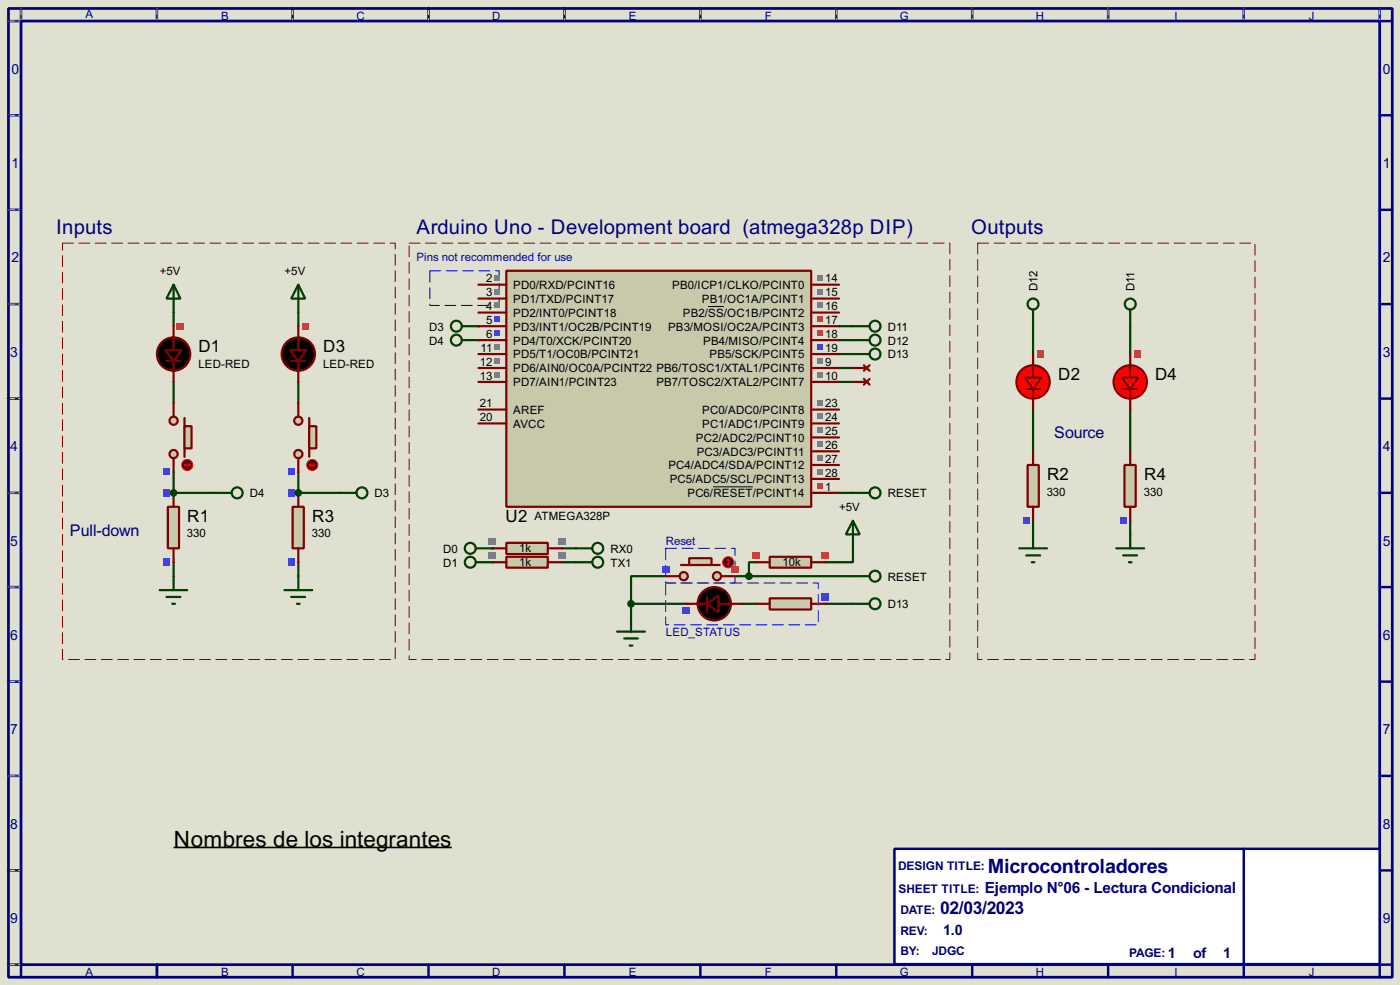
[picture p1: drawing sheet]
<svg xmlns="http://www.w3.org/2000/svg" width="256mm" height="180mm" viewBox="0 0 256 180" stroke-linecap="round" stroke-linejoin="round" font-family="sans-serif">
<path d="M0 0h256.5v180.3h-256.5z" fill="#e0e0d0"/>
<path d="M1.6 1.6h253.5v177.3h-253.5zM3.9 3.9h248.9v172.7h-248.9z" fill="none" stroke="#000080" stroke-width=".5"/>
<g fill="none" stroke="#000080" stroke-width=".45">
<path d="M3.9 1.6v2.3h-2.3M28.8 1.6v2.3M53.6 1.6v2.3M78.5 1.6v2.3M103.4 1.6v2.3M128.3 1.6v2.3M153.2 1.6v2.3M178.1 1.6v2.3M203 1.6v2.3M227.9 1.6v2.3M252.8 1.6v2.3h2.3M1.6 21.1h2.3"/>
<path d="M1.6 38.4h2.3M252.8 21.1h2.3M252.8 38.4h2.3M1.6 55.7h2.3M252.8 55.7h2.3M1.6 73h2.3M252.8 73h2.3M1.6 90.2h2.3M252.8 90.2h2.3M1.6 107.5h2.3M252.8 107.5h2.3M1.6 124.8h2.3"/>
<path d="M252.8 124.8h2.3M1.6 142h2.3M1.6 159.3h2.3M252.8 142h2.3M252.8 159.3h2.3M1.6 176.6h2.3v2.3M28.8 176.6v2.3M53.6 176.6v2.3M78.5 176.6v2.3M103.4 176.6v2.3M128.3 176.6v2.3M153.2 176.6v2.3"/>
<path d="M178.1 176.6v2.3M203 176.6v2.3M227.9 176.6v2.3M255.1 176.6h-2.3v2.3"/>
</g>
<g fill="none" stroke="#e0e0d0" stroke-width=".18">
<path d="M1.3 3.9h2.3M3.9 1.3v2.3M28.8 1.3v2.3M53.6 1.3v2.3M78.5 1.3v2.3M103.4 1.3v2.3M128.3 1.3v2.3M153.2 1.3v2.3M178.1 1.3v2.3M203 1.3v2.3M227.9 1.3v2.3M252.8 1.3v2.3"/>
<path d="M1.3 21.1h2.3M1.3 38.4h2.3M1.3 55.7h2.3M1.3 73h2.3M1.3 90.2h2.3M1.3 107.5h2.3M1.3 124.8h2.3M1.3 142h2.3M1.3 159.3h2.3M1.3 176.6h2.3"/>
</g>
<g fill="none" stroke="#000" stroke-width=".18" stroke-dasharray=".5 1">
<path d="M1.3 3.9h2.3M3.9 1.3v2.3M28.8 1.3v2.3M53.6 1.3v2.3M78.5 1.3v2.3M103.4 1.3v2.3M128.3 1.3v2.3M153.2 1.3v2.3M178.1 1.3v2.3M203 1.3v2.3M227.9 1.3v2.3M252.8 1.3v2.3"/>
<path d="M1.3 21.1h2.3M1.3 38.4h2.3M1.3 55.7h2.3M1.3 73h2.3M1.3 90.2h2.3M1.3 107.5h2.3M1.3 124.8h2.3M1.3 142h2.3M1.3 159.3h2.3M1.3 176.6h2.3"/>
</g>
<path d="M163.9 155.4h88.9v21.1h-88.9z" fill="#fff" stroke="#000080" stroke-width=".45"/>
<path d="M227.9 155.4v21.1" fill="none" stroke="#000080" stroke-width=".45"/>
<path d="M102.9 102.9h2.6M115.6 110.5h10.2M115.6 110.5v2.6M122 105.5h-6.4v5M134.7 105.5h21.6M135.9 110.5h2.6M138.5 102.9h-1.3v2.6M151.2 110.5h5.1M156.3 100.4v2.5h-5.1" fill="none" stroke="#004000" stroke-width=".4"/>
<circle cx="90.2" cy="102.9" r=".2" fill="#004000"/>
<path d="M102.9 100.4h2.6" fill="none" stroke="#004000" stroke-width=".4"/>
<circle cx="90.2" cy="100.4" r=".2" fill="#004000"/>
<path d="M31.8 57.2v2.5M31.8 69.9v3.8M31.8 86.4v3.8M31.8 102.9v2.6" fill="none" stroke="#004000" stroke-width=".4"/>
<circle cx="31.8" cy="90.2" r=".2" fill="#004000"/>
<path d="M153.7 59.7h2.6M189.3 59.7v5.1M189.3 75v7.6M31.8 90.2h7.6M189.3 95.3v2.5" fill="none" stroke="#004000" stroke-width=".4"/>
<g fill="#004000">
<circle cx="87.7" cy="62.3" r=".2"/>
<circle cx="87.7" cy="59.7" r=".2"/>
</g>
<path d="M54.7 57.2v2.5M54.7 69.9v3.8M153.7 62.3h2.6M153.7 64.8h2.6M153.7 69.9h2.6M153.7 67.4h2.6M54.7 86.4v3.8M153.7 90.2h2.6M54.7 102.9v2.6" fill="none" stroke="#004000" stroke-width=".4"/>
<circle cx="54.7" cy="90.2" r=".2" fill="#004000"/>
<g fill="none" stroke="#004000" stroke-width=".4">
<path d="M207.1 59.7v5.1M156.3 64.8h3M207.1 75v7.6M54.7 90.2h7.6M207.1 95.3v2.5"/>
<circle cx="160.3" cy="64.8" r="1"/>
</g>
<path d="M156.3 67.4h2.5M156.3 69.9h2.5M158.3 66.9l1 1M158.3 69.4l1 1M159.3 66.9l-1 1M159.3 69.4l-1 1" fill="none" stroke="#800000" stroke-width=".4"/>
<path d="M31.8 155.1h51" fill="none" stroke="#000" stroke-width=".3"/>
<path d="M75 44.5h99v76.2h-99z" fill="none" stroke="#e0e0d0" stroke-width=".18"/>
<path d="M75 44.5h99v76.2h-99z" fill="none" stroke="#800000" stroke-width=".18" stroke-dasharray="2 1"/>
<path d="M141 109.5h7.6v2.1h-7.6z" fill="#c8c8aa" stroke="#800000" stroke-width=".4"/>
<path d="M138.5 110.5h2.5M148.6 110.5h2.6" fill="none" stroke="#800000" stroke-width=".4"/>
<path d="M150.5 108.6h1.3v1.3h-1.3z" fill="#4040ff"/>
<g fill="#000" stroke="#800000" stroke-width=".4">
<path d="M129.6 110.5l2-1.5v3.1z"/>
<circle cx="130.8" cy="110.5" r="3.1"/>
</g>
<path d="M125.8 110.5h3.8M129.6 109.3v2.5M131.6 110.5h4.3" fill="none" stroke="#800000" stroke-width=".4"/>
<path d="M125.1 111.2h1.3v1.2h-1.3z" fill="#4040ff"/>
<g fill="none" stroke="#004000" stroke-width=".4">
<path d="M156.3 90.2h3M113.1 115.6h5.1M114.4 116.9h2.5M115.4 118.2h.5M115.6 113.1v2.5M156.3 110.5h3"/>
<circle cx="160.3" cy="90.2" r="1"/>
<circle cx="160.3" cy="110.5" r="1"/>
</g>
<path d="M122 106.7h27.9v7.7h-27.9z" fill="none" stroke="#e0e0d0" stroke-width=".18"/>
<path d="M122 106.7h27.9v7.7h-27.9z" fill="none" stroke="#0000c0" stroke-width=".18" stroke-dasharray="2 1"/>
<path d="M141 101.9h7.6v2h-7.6z" fill="#c8c8aa" stroke="#800000" stroke-width=".4"/>
<path d="M138.5 102.9h2.5M148.6 102.9h2.6" fill="none" stroke="#800000" stroke-width=".4"/>
<g fill="#ff4040">
<path d="M137.8 101h1.3v1.3h-1.3z"/>
<path d="M150.5 101h1.3v1.3h-1.3z"/>
</g>
<path d="M156.3 95.3l1.2 2.5h-2.5zM156.3 95.3v5.1" fill="none" stroke="#004000" stroke-width=".4"/>
<path d="M122 100.4h12.7v6.3h-12.7z" fill="none" stroke="#e0e0d0" stroke-width=".18"/>
<path d="M122 100.4h12.7v6.3h-12.7z" fill="none" stroke="#0000c0" stroke-width=".18" stroke-dasharray="2 1"/>
<g fill="#c8c8aa" stroke="#800000" stroke-width=".4">
<circle cx="131.3" cy="105.5" r=".75"/>
<circle cx="125.2" cy="105.5" r=".75"/>
</g>
<path d="M124.8 103.4h7.1" fill="none" stroke="#800000" stroke-width=".4"/>
<path d="M126.3 102.2h4.1v1.2h-4.1z" fill="#c8c8aa" stroke="#800000" stroke-width=".4"/>
<path d="M122 105.5h2.5M132.1 105.5h2.6" fill="none" stroke="#800000" stroke-width=".4"/>
<circle cx="133.4" cy="102.9" r="1" fill="#400000" stroke="#f00" stroke-width=".2"/>
<path d="M133.2 103.2l.2 .2M133.4 102.4v1M133.4 102.4l-.2 .3M133.4 102.4l.3 .3M133.7 103.2l-.3 .2" fill="none" stroke="#f00" stroke-width=".2"/>
<path d="M121.3 103.6h1.3v1.2h-1.3z" fill="#4040ff"/>
<path d="M134 103.6h1.3v1.2h-1.3z" fill="#ff4040"/>
<g fill="none" stroke="#004000" stroke-width=".4">
<path d="M156.3 105.5h3"/>
<circle cx="160.3" cy="105.5" r="1"/>
</g>
<g fill="#004000" stroke="#004000" stroke-width=".4">
<circle cx="137.2" cy="105.5" r=".5"/>
<circle cx="115.6" cy="110.5" r=".5"/>
</g>
<path d="M92.8 101.9h7.6v2h-7.6z" fill="#c8c8aa" stroke="#800000" stroke-width=".4"/>
<path d="M90.2 102.9h2.6M100.4 102.9h2.5" fill="none" stroke="#800000" stroke-width=".4"/>
<g fill="#808080">
<path d="M89.6 101h1.3v1.3h-1.3z"/>
<path d="M102.3 101h1.3v1.3h-1.3z"/>
</g>
<g fill="none" stroke="#004000" stroke-width=".4">
<path d="M87.2 102.9h3M105.5 100.4h3M105.5 102.9h3"/>
<circle cx="86.1" cy="102.9" r="1"/>
<circle cx="109.5" cy="100.4" r="1"/>
<circle cx="109.5" cy="102.9" r="1"/>
</g>
<path d="M92.8 99.4h7.6v2h-7.6z" fill="#c8c8aa" stroke="#800000" stroke-width=".4"/>
<path d="M90.2 100.4h2.6M100.4 100.4h2.5" fill="none" stroke="#800000" stroke-width=".4"/>
<g fill="#808080">
<path d="M89.6 98.5h1.3v1.2h-1.3z"/>
<path d="M102.3 98.5h1.3v1.2h-1.3z"/>
</g>
<g fill="none" stroke="#004000" stroke-width=".4">
<path d="M84.6 62.3h3.1M156.3 62.3h3M87.2 100.4h3"/>
<circle cx="83.6" cy="62.3" r="1"/>
<circle cx="160.3" cy="62.3" r="1"/>
<circle cx="86.1" cy="100.4" r="1"/>
</g>
<path d="M78.8 49.6h12.7v6.3h-12.7z" fill="none" stroke="#e0e0d0" stroke-width=".18"/>
<path d="M78.8 49.6h12.7v6.3h-12.7z" fill="none" stroke="#0000c0" stroke-width=".18" stroke-dasharray="2 1"/>
<g fill="#c8c8aa" stroke="#800000" stroke-width=".4">
<circle cx="31.8" cy="83.1" r=".75"/>
<circle cx="31.8" cy="77" r=".75"/>
</g>
<path d="M33.8 76.5v7.1" fill="none" stroke="#800000" stroke-width=".4"/>
<path d="M33.8 78h1.3v4.1h-1.3z" fill="#c8c8aa" stroke="#800000" stroke-width=".4"/>
<path d="M31.8 73.7v2.6M31.8 83.9v2.5" fill="none" stroke="#800000" stroke-width=".4"/>
<circle cx="34.3" cy="85.1" r="1" fill="#400000" stroke="#f00" stroke-width=".2"/>
<path d="M33.8 85.1h1.1M33.8 85.1l.3 .3M34.1 84.9l-.3 .2M34.6 84.9l.3 .2M34.9 85.1l-.3 .3" fill="none" stroke="#f00" stroke-width=".2"/>
<path d="M29.9 85.8h1.3v1.2h-1.3z" fill="#4040ff"/>
<g fill="#000" stroke="#800000" stroke-width=".4">
<path d="M30.3 64.1h3l-1.5 2z"/>
<circle cx="31.8" cy="64.8" r="3.1"/>
</g>
<path d="M31.8 59.7v4.4M30.5 66.1h2.6M31.8 66.1v3.8" fill="none" stroke="#800000" stroke-width=".4"/>
<path d="M32.4 59.1h1.3v1.3h-1.3z" fill="#ff4040"/>
<path d="M30.8 92.8h2v7.6h-2z" fill="#c8c8aa" stroke="#800000" stroke-width=".4"/>
<path d="M31.8 90.2v2.6M31.8 100.4v2.5" fill="none" stroke="#800000" stroke-width=".4"/>
<g fill="#4040ff">
<path d="M29.9 102.3h1.3v1.3h-1.3z"/>
<path d="M29.9 89.6h1.3v1.3h-1.3z"/>
</g>
<g fill="none" stroke="#004000" stroke-width=".4">
<path d="M31.8 52.1l1.3 2.6h-2.6zM31.8 52.1v5.1M39.4 90.2h3.1M29.3 108h5M30.5 109.3h2.6M31.6 110.5h.5M31.8 105.5v2.5"/>
<circle cx="43.4" cy="90.2" r="1"/>
</g>
<circle cx="31.8" cy="90.2" r=".5" fill="#004000" stroke="#004000" stroke-width=".4"/>
<path d="M11.5 44.5h60.9v76.2h-60.9z" fill="none" stroke="#e0e0d0" stroke-width=".18"/>
<path d="M11.5 44.5h60.9v76.2h-60.9z" fill="none" stroke="#800000" stroke-width=".18" stroke-dasharray="2 1"/>
<circle cx="189.2" cy="69.9" r="3.1" fill="#f00" stroke="#800000" stroke-width=".4"/>
<path d="M188 71.2h2.6M189.3 66.9v2.2M189.3 71.2v1.8" fill="none" stroke="#800000" stroke-width=".4"/>
<path d="M187.8 69.1h3l-1.5 2.1z" fill="#ff2b2b" stroke="#800000" stroke-width=".4"/>
<path d="M189.3 64.8v2.6M189.3 72.4v2.6" fill="none" stroke="#800000" stroke-width=".4"/>
<path d="M189.9 64.2h1.3v1.3h-1.3z" fill="#ff4040"/>
<path d="M188.3 85.1h2v7.7h-2z" fill="#c8c8aa" stroke="#800000" stroke-width=".4"/>
<path d="M189.3 82.6v2.5M189.3 92.8v2.5" fill="none" stroke="#800000" stroke-width=".4"/>
<path d="M187.4 94.7h1.2v1.2h-1.2z" fill="#4040ff"/>
<g fill="none" stroke="#004000" stroke-width=".4">
<path d="M84.6 59.7h3.1M156.3 59.7h3M189.3 56.7v3M189.3 97.8v2.6M186.7 100.4h5.1M188 101.7h2.6M189 102.9h.5"/>
<circle cx="83.6" cy="59.7" r="1"/>
<circle cx="160.3" cy="59.7" r="1"/>
<circle cx="189.2" cy="55.7" r="1"/>
</g>
<path d="M179.1 44.5h50.8v76.2h-50.8z" fill="none" stroke="#e0e0d0" stroke-width=".18"/>
<path d="M179.1 44.5h50.8v76.2h-50.8z" fill="none" stroke="#800000" stroke-width=".18" stroke-dasharray="2 1"/>
<path d="M92.8 49.6h55.8v43.2h-55.8z" fill="#c8c8aa" stroke="#800000" stroke-width=".4"/>
<g fill="none" stroke="#800000" stroke-width=".4">
<path d="M87.7 52.1h5.1M87.7 54.7h5.1M87.7 59.7h5.1M87.7 57.2h5.1M148.6 52.1h5.1M148.6 54.7h5.1M148.6 59.7h5.1M148.6 57.2h5.1M87.7 67.4h5.1M87.7 64.8h5.1M87.7 62.3h5.1M87.7 69.9h5.1"/>
<path d="M87.7 77.5h5.1M87.7 75h5.1M148.6 67.4h5.1M148.6 64.8h5.1M148.6 62.3h5.1M148.6 69.9h5.1M148.6 77.5h5.1M148.6 75h5.1M148.6 90.2h5.1M148.6 87.7h5.1M148.6 85.1h5.1M148.6 82.6h5.1"/>
<path d="M148.6 80.1h5.1"/>
</g>
<path d="M129.7 56.1h2.9M130.7 89.1h7.2" fill="none" stroke="#000" stroke-width=".18"/>
<g fill="#808080">
<path d="M149.8 50.3h1v1.1h-1z"/>
<path d="M149.8 52.9h1v1h-1z"/>
</g>
<path d="M149.8 58h1v1h-1z" fill="#ff4040"/>
<g fill="#808080">
<path d="M149.8 55.4h1v1h-1z"/>
<path d="M90.6 65.6h1v1h-1z"/>
<path d="M90.6 63h1v1.1h-1z"/>
</g>
<g fill="#4040ff">
<path d="M90.6 60.5h1v1h-1z"/>
<path d="M90.6 58h1v1h-1z"/>
</g>
<g fill="#808080">
<path d="M90.6 55.4h1v1h-1z"/>
<path d="M90.6 52.9h1v1h-1z"/>
<path d="M90.6 50.3h1v1.1h-1z"/>
</g>
<path d="M149.8 60.5h1v1h-1z" fill="#ff4040"/>
<path d="M149.8 63h1v1.1h-1z" fill="#4040ff"/>
<g fill="#808080">
<path d="M149.8 68.1h1v1h-1z"/>
<path d="M149.8 65.6h1v1h-1z"/>
</g>
<path d="M149.8 88.4h1v1.1h-1z" fill="#ff4040"/>
<g fill="#808080">
<path d="M149.8 85.9h1v1h-1z"/>
<path d="M149.8 83.4h1v1h-1z"/>
<path d="M149.8 80.8h1v1h-1z"/>
<path d="M149.8 78.3h1v1h-1z"/>
<path d="M149.8 75.7h1v1.1h-1z"/>
<path d="M149.8 73.2h1v1h-1z"/>
<path d="M90.6 68.1h1v1h-1z"/>
</g>
<g fill="#c8c8aa" stroke="#800000" stroke-width=".4">
<circle cx="54.6" cy="83.1" r=".75"/>
<circle cx="54.6" cy="77" r=".75"/>
</g>
<path d="M56.7 76.5v7.1" fill="none" stroke="#800000" stroke-width=".4"/>
<path d="M56.7 78h1.3v4.1h-1.3z" fill="#c8c8aa" stroke="#800000" stroke-width=".4"/>
<path d="M54.7 73.7v2.6M54.7 83.9v2.5" fill="none" stroke="#800000" stroke-width=".4"/>
<circle cx="57.2" cy="85.1" r="1" fill="#400000" stroke="#f00" stroke-width=".2"/>
<path d="M56.7 85.1h1M56.7 85.1l.3 .3M57 84.9l-.3 .2M57.5 84.9l.2 .2M57.7 85.1l-.2 .3" fill="none" stroke="#f00" stroke-width=".2"/>
<path d="M52.8 85.8h1.2v1.2h-1.2z" fill="#4040ff"/>
<g fill="#000" stroke="#800000" stroke-width=".4">
<path d="M53.1 64.1h3.1l-1.5 2z"/>
<circle cx="54.6" cy="64.8" r="3.1"/>
</g>
<path d="M54.7 59.7v4.4M53.4 66.1h2.5M54.7 66.1v3.8" fill="none" stroke="#800000" stroke-width=".4"/>
<path d="M55.3 59.1h1.3v1.3h-1.3z" fill="#ff4040"/>
<path d="M53.6 92.8h2.1v7.6h-2.1z" fill="#c8c8aa" stroke="#800000" stroke-width=".4"/>
<path d="M54.7 90.2v2.6M54.7 100.4v2.5" fill="none" stroke="#800000" stroke-width=".4"/>
<g fill="#4040ff">
<path d="M52.8 102.3h1.2v1.3h-1.2z"/>
<path d="M52.8 89.6h1.2v1.3h-1.2z"/>
</g>
<g fill="none" stroke="#004000" stroke-width=".4">
<path d="M54.7 52.1l1.2 2.6h-2.5zM54.7 52.1v5.1M62.3 90.2h3M52.1 108h5.1M53.4 109.3h2.5M54.4 110.5h.5M54.7 105.5v2.5"/>
<circle cx="66.3" cy="90.2" r="1"/>
</g>
<circle cx="54.6" cy="90.2" r=".5" fill="#004000" stroke="#004000" stroke-width=".4"/>
<circle cx="207" cy="69.9" r="3.1" fill="#f00" stroke="#800000" stroke-width=".4"/>
<path d="M205.8 71.2h2.5M207.1 66.9v2.2M207.1 71.2v1.8" fill="none" stroke="#800000" stroke-width=".4"/>
<path d="M205.5 69.1h3.1l-1.5 2.1z" fill="#ff2b2b" stroke="#800000" stroke-width=".4"/>
<path d="M207.1 64.8v2.6M207.1 72.4v2.6" fill="none" stroke="#800000" stroke-width=".4"/>
<path d="M207.7 64.2h1.3v1.3h-1.3z" fill="#ff4040"/>
<path d="M206 85.1h2.1v7.7h-2.1z" fill="#c8c8aa" stroke="#800000" stroke-width=".4"/>
<path d="M207.1 82.6v2.5M207.1 92.8v2.5" fill="none" stroke="#800000" stroke-width=".4"/>
<path d="M205.2 94.7h1.2v1.2h-1.2z" fill="#4040ff"/>
<g fill="none" stroke="#004000" stroke-width=".4">
<path d="M207.1 56.7v3M207.1 97.8v2.6M204.5 100.4h5.1M205.8 101.7h2.5M206.8 102.9h.5"/>
<circle cx="207" cy="55.7" r="1"/>
</g>
<text font-size="4.6" x="31.9" y="155">Nombres de los integrantes</text>
<g font-size="4.2" fill="#000080">
<text x="10.3" y="42.9">Inputs</text>
<text x="76.3" y="42.9">Arduino Uno - Development board (atmega328p DIP)</text>
<text x="177.9" y="42.9">Outputs</text>
</g>
<text font-size="4.1" fill="#000080" x="181" y="159.7">Microcontroladores</text>
<text font-size="3.6" fill="#000080" x="172.3" y="167.4">02/03/2023</text>
<g font-size="3.5">
<text x="36.4" y="64.5">D1</text>
<text x="59.2" y="64.5">D3</text>
<text x="193.9" y="69.5">D2</text>
<text x="211.6" y="69.5">D4</text>
<text x="191.8" y="87.8">R2</text>
<text x="209.6" y="87.8">R4</text>
<text x="34.3" y="95.5">R1</text>
<text x="57.2" y="95.5">R3</text>
<text x="92.6" y="95.5">U2</text>
</g>
<g font-size="3.3" fill="#000080">
<text x="193.1" y="80.3">Source</text>
<text x="12.8" y="98.1">Pull-down</text>
</g>
<text font-size="3.2" fill="#000080" x="180.4" y="163.5">Ejemplo N°06 - Lectura Condicional</text>
<g font-size="3" fill="#000080">
<text x="172.8" y="171.1">1.0</text>
<text x="214" y="175.4">1</text>
<text x="218.6" y="175.4">of</text>
<text x="224.1" y="175.4">1</text>
</g>
<g font-size="2.9" fill="#000080">
<text x="2.1" y="13.5">0</text>
<text x="253.4" y="13.5">0</text>
<text x="2.1" y="30.7">1</text>
<text x="253.4" y="30.7">1</text>
<text x="2.1" y="48">2</text>
<text x="253.4" y="48">2</text>
<text x="1.9" y="65.3">3</text>
<text x="253.4" y="65.3">3</text>
<text x="1.9" y="82.5">4</text>
<text x="253.4" y="82.5">4</text>
<text x="1.9" y="99.9">5</text>
<text x="253.4" y="99.9">5</text>
<text x="1.9" y="117.1">6</text>
<text x="253.4" y="117.1">6</text>
<text x="1.9" y="134.4">7</text>
<text x="253.4" y="134.4">7</text>
<text x="1.9" y="151.7">8</text>
<text x="253.4" y="151.7">8</text>
<text x="1.9" y="168.9">9</text>
<text x="253.4" y="168.9">9</text>
</g>
<g font-size="2.5" fill="#000080">
<text x="164.5" y="159.2">DESIGN TITLE:</text>
<text x="164.6" y="163.5">SHEET TITLE:</text>
<text x="164.9" y="167.4">DATE:</text>
<text x="164.9" y="171.2">REV:</text>
<text x="164.9" y="174.7">BY:</text>
<text x="170.7" y="174.7">JDGC</text>
<text x="206.8" y="175.2">PAGE:</text>
</g>
<g font-size="2.4" fill="#000080">
<text x="15.6" y="3.4">A</text>
<text x="40.5" y="3.6">B</text>
<text x="65.3" y="3.6">C</text>
<text x="90.2" y="3.6">D</text>
<text x="115.2" y="3.6">E</text>
<text x="140.1" y="3.6">F</text>
<text x="164.8" y="3.6">G</text>
<text x="189.8" y="3.6">H</text>
<text x="215.1" y="3.6">I</text>
<text x="239.8" y="3.6">J</text>
<text x="15.6" y="178.7">A</text>
<text x="40.5" y="178.7">B</text>
<text x="65.3" y="178.7">C</text>
<text x="90.2" y="178.7">D</text>
<text x="115.2" y="178.7">E</text>
<text x="140.1" y="178.7">F</text>
<text x="164.8" y="178.7">G</text>
<text x="189.8" y="178.7">H</text>
<text x="215.1" y="178.7">I</text>
<text x="239.8" y="178.7">J</text>
</g>
<g font-size="2.4" fill="#0000c0">
<text x="76.3" y="47.8">Pins not recommended for use</text>
<text x="122" y="99.8">Reset</text>
<text x="122" y="116.4">LED_STATUS</text>
</g>
<g font-size="2.4">
<text x="29.3" y="50.4">+5V</text>
<text x="52.1" y="50.4">+5V</text>
<text x="89.1" y="51.7">2</text>
<text x="94" y="52.9">PD0/RXD/PCINT16</text>
<text x="123.1" y="52.9">PB0/ICP1/CLKO/PCINT0</text>
<text x="151.2" y="51.7">14</text>
<text x="190.1" y="53.3" transform="rotate(-90 190.1 53.3)">D12</text>
<text x="207.9" y="53.3" transform="rotate(-90 207.9 53.3)">D11</text>
<text x="89.1" y="59.3">5</text>
<text x="89.1" y="56.8">4</text>
<text x="89.1" y="54.3">3</text>
<text x="94" y="58">PD2/INT0/PCINT18</text>
<text x="94" y="55.4">PD1/TXD/PCINT17</text>
<text x="125.1" y="58">PB2/SS/OC1B/PCINT2</text>
<text x="128.6" y="55.4">PB1/OC1A/PCINT1</text>
<text x="151.2" y="54.3">15</text>
<text x="151.2" y="59.3">17</text>
<text x="151.2" y="56.8">16</text>
<text x="78.6" y="63.1">D4</text>
<text x="78.6" y="60.5">D3</text>
<text x="88.1" y="64.4">11</text>
<text x="89.1" y="61.9">6</text>
<text x="94" y="65.6">PD5/T1/OC0B/PCINT21</text>
<text x="94" y="63.1">PD4/T0/XCK/PCINT20</text>
<text x="94" y="60.5">PD3/INT1/OC2B/PCINT19</text>
<text x="122.4" y="60.5">PB3/MOSI/OC2A/PCINT3</text>
<text x="128.8" y="63.1">PB4/MISO/PCINT4</text>
<text x="130" y="65.6">PB5/SCK/PCINT5</text>
<text x="151.2" y="61.9">18</text>
<text x="151.2" y="64.4">19</text>
<text x="162.6" y="65.6">D13</text>
<text x="162.6" y="63.1">D12</text>
<text x="162.6" y="60.5">D11</text>
<text x="36.3" y="67.4">LED-RED</text>
<text x="59.2" y="67.4">LED-RED</text>
<text x="87.9" y="67">12</text>
<text x="87.9" y="69.5">13</text>
<text x="94" y="68.1">PD6/AIN0/OC0A/PCINT22 PB6/TOSC1/XTAL1/PCINT6</text>
<text x="94" y="70.7">PD7/AIN1/PCINT23</text>
<text x="120.2" y="70.7">PB7/TOSC2/XTAL2/PCINT7</text>
<text x="151.2" y="69.5">10</text>
<text x="151.2" y="67">9</text>
<text x="87.9" y="77.1">20</text>
<text x="87.9" y="74.6">21</text>
<text x="94" y="75.8">AREF</text>
<text x="128.6" y="75.8">PC0/ADC0/PCINT8</text>
<text x="151.2" y="77.1">24</text>
<text x="151.2" y="74.6">23</text>
<text x="94" y="78.3">AVCC</text>
<text x="127.5" y="80.8">PC2/ADC2/PCINT10</text>
<text x="127.6" y="83.4">PC3/ADC3/PCINT11</text>
<text x="128.6" y="78.3">PC1/ADC1/PCINT9</text>
<text x="151.2" y="82.2">26</text>
<text x="151.2" y="79.7">25</text>
<text x="122.4" y="85.9">PC4/ADC4/SDA/PCINT12</text>
<text x="122.7" y="88.5">PC5/ADC5/SCL/PCINT13</text>
<text x="151.2" y="89.8">1</text>
<text x="151.2" y="87.3">28</text>
<text x="151.2" y="84.7">27</text>
<text x="45.8" y="91">D4</text>
<text x="68.6" y="91">D3</text>
<text x="97.9" y="95.2">ATMEGA328P</text>
<text x="125.9" y="91">PC6/RESET/PCINT14</text>
<text x="153.7" y="93.6">+5V</text>
<text x="162.6" y="91">RESET</text>
<text x="191.8" y="90.8">330</text>
<text x="209.5" y="90.8">330</text>
<text x="34.3" y="98.4">330</text>
<text x="57.2" y="98.4">330</text>
<text x="81.2" y="101.2">D0</text>
<text x="95.1" y="101.1">1k</text>
<text x="111.8" y="101.2">RX0</text>
<text x="81.2" y="103.7">D1</text>
<text x="95.1" y="103.6">1k</text>
<text x="111.8" y="103.7">TX1</text>
<text x="143.4" y="103.6">10k</text>
<text x="162.6" y="106.3">RESET</text>
<text x="162.6" y="111.3">D13</text>
</g>
</svg>
